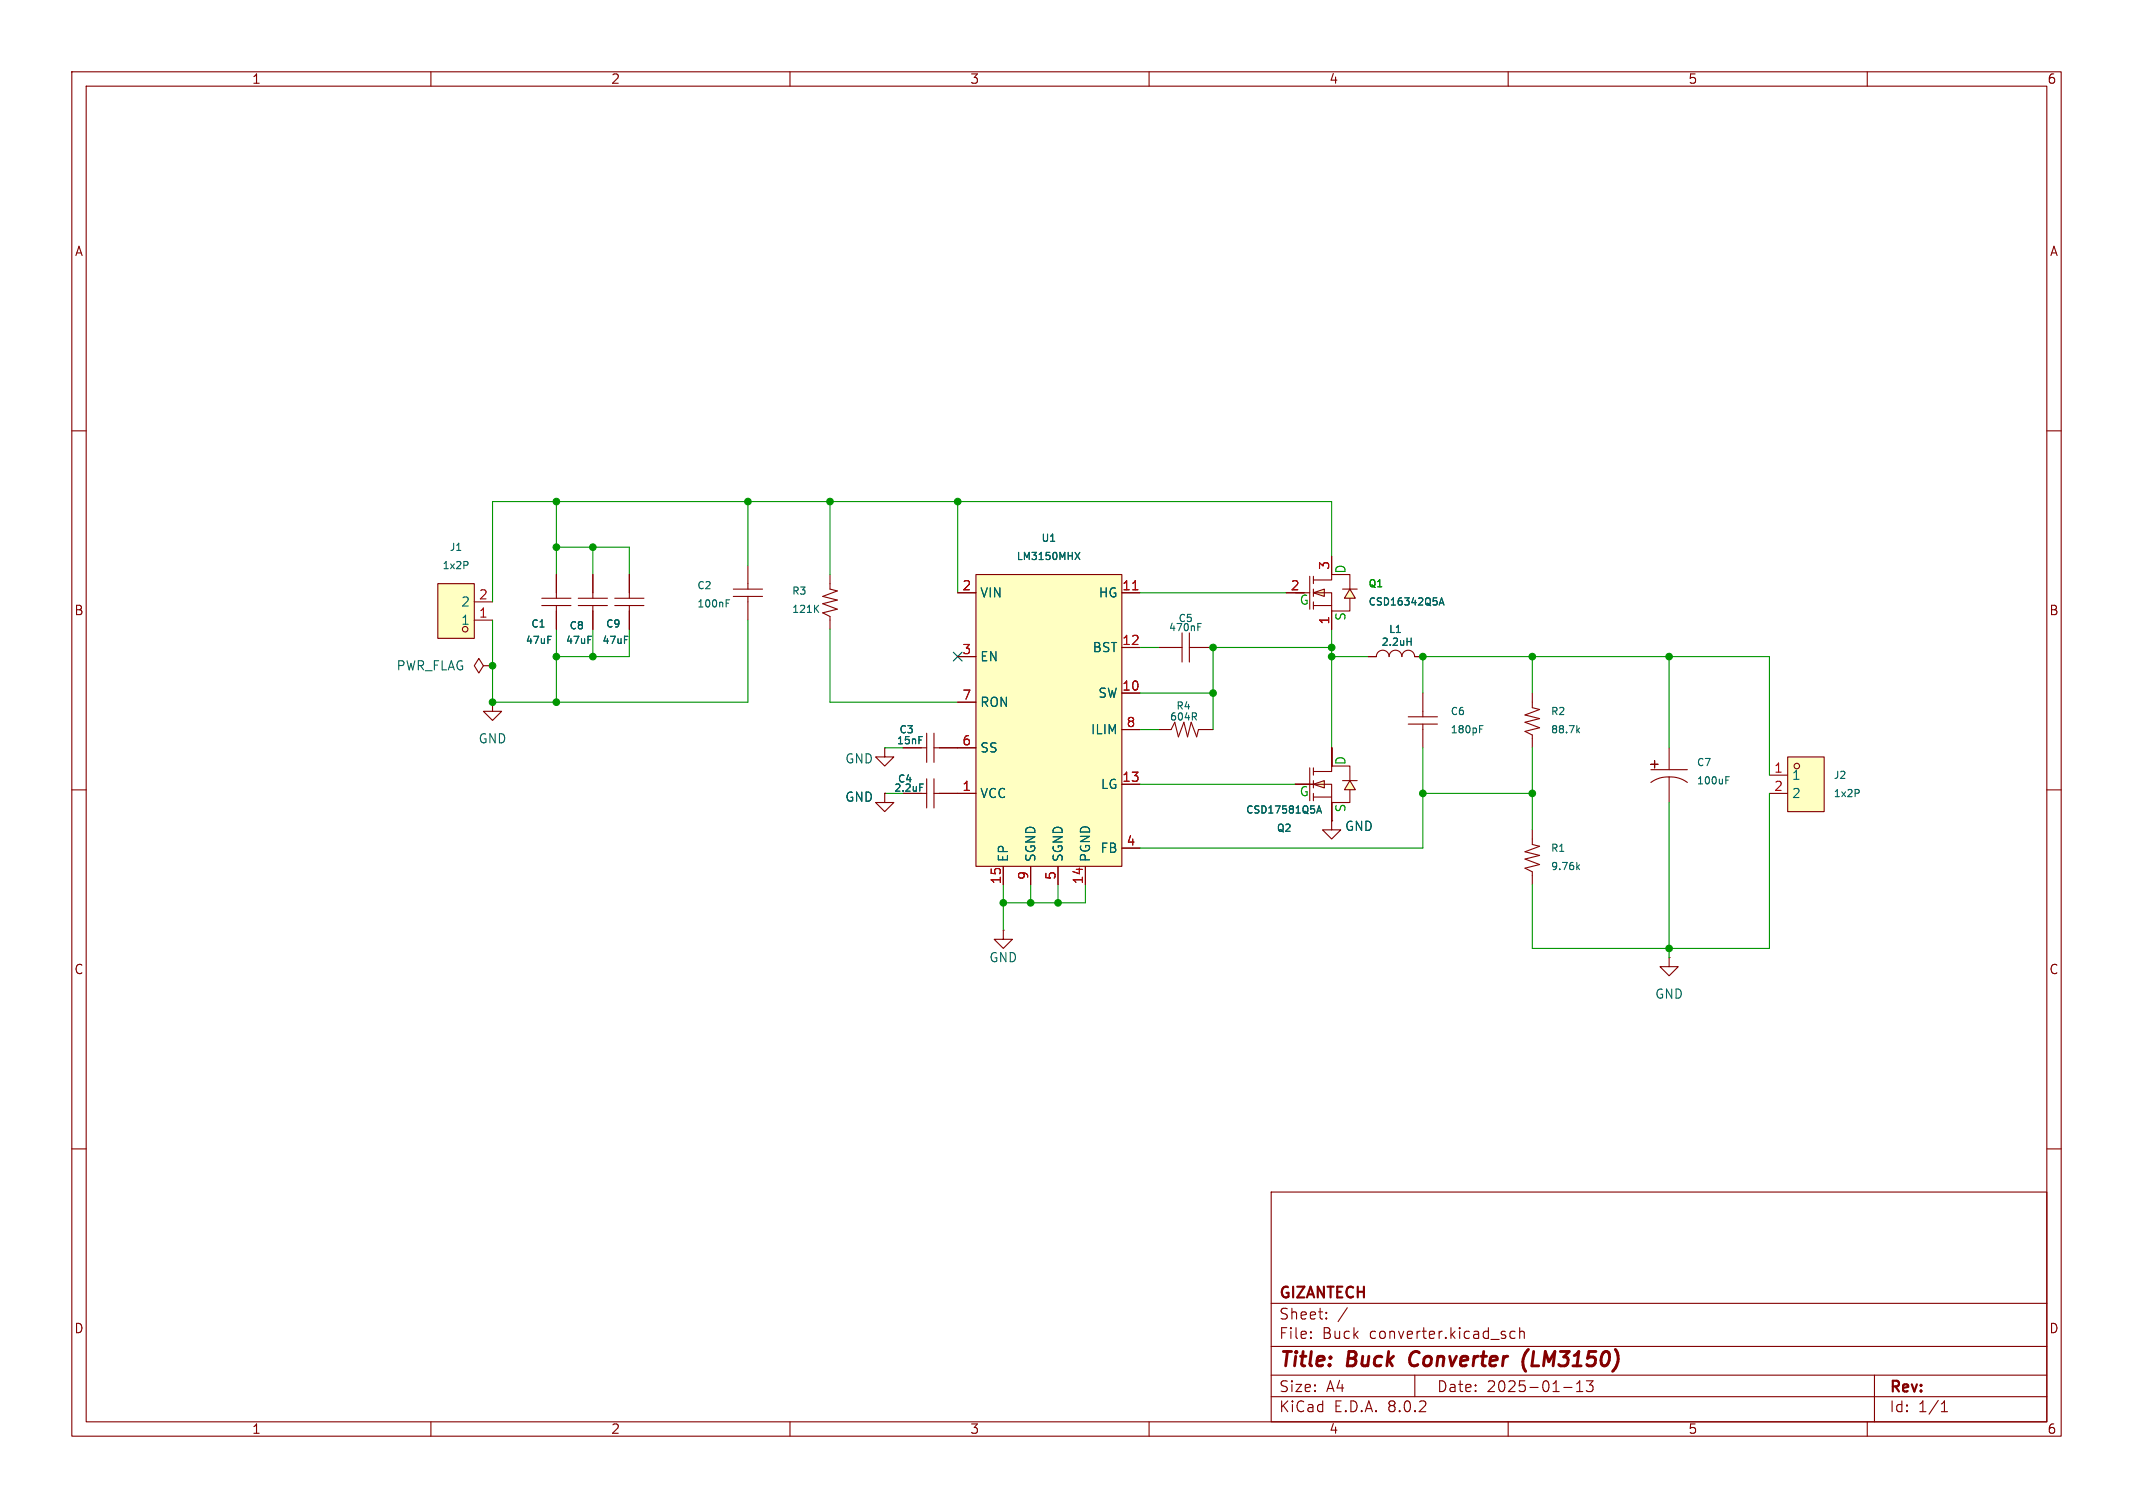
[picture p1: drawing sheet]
<svg xmlns="http://www.w3.org/2000/svg" width="297mm" height="210mm" viewBox="0 0 297 210" stroke-linecap="round" stroke-linejoin="round" font-family="sans-serif">
<g fill="none" stroke="#840000" stroke-width=".15">
<path d="M10 10h277v190h-277zM12 12h273v186h-273zM60 10v2M110 10v2M160 10v2M210 10v2M260 10v2M10 60h2M285 60h2M10 110h2M161.3 101.6h1.8l.5-1 .5 2 .7-2 .6 2 .5-2 .7 2 .3-1h2M285 110h2"/>
<path d="M10 160h2M285 160h2M177 166h108v32h-108zM60 198v2M110 198v2M160 198v2M177 194.5h108M177 191.5h108M177 187.5h108M177 181.5h108M182.5 186.3h.1l-.1 .1M182.5 186.3v.1"/>
<path d="M182.5 185.5v.1M182.5 185.5h.1l-.1 .1M184.7 183.6v.1M184.7 183.6h-.1l.1 .1M184.7 182.8v.1M184.7 182.8h-.1l.1 .1M187.6 182.1l-1.3 2M197 191.5v3M210 198v2M211 185.5l-.5-.1-.3 .3v.4l.2 .2 .1 .1 .5-.1M211.6 185.5a.37 .37 0 0 1 .6 .1v.8M211.6 184.9v1.5"/>
<path d="M217.7 193.2h1.2M219.5 193.8h.9M219.5 192.7l.5-.4v1.5M221.8 192.3l-.5 .6a.41 .41 0 0 1 .5 .3v.3l-.1 .2-.6 .1-.2-.1M260 198v2M261 191.5v6.5M270.3 196.6h.9M270.3 195.5l.4-.4v1.5"/>
</g>
<path d="M196.6 188.5a1.27 1.27 0 0 0 0 1.6M212.8 187.9a2.35 2.35 0 0 0-.4 3.1" fill="none" stroke="#840000" stroke-width=".4"/>
<path d="M166.3 99.8l.3 .5M166.6 99.4v.3" fill="none" stroke="#006464" stroke-width=".15"/>
<path d="M135.9 80h20.3v40.7h-20.3z" fill="#ffffc2"/>
<g fill="none" stroke="#840000" stroke-width=".15">
<path d="M133.3 82.6h2.6M133.3 91.4h2.6M133.3 97.8h2.6M135.9 80h20.3v40.7h-20.3zM156.2 96.5h2.5M156.2 82.6h2.5M156.2 90.2h2.5M133.3 110.5h2.6M133.3 104.1h2.6M156.2 109.2h2.5M156.2 118.1h2.5M156.2 101.6h2.5"/>
<path d="M139.7 120.7v2.5M143.5 120.7v2.5M147.3 120.7v2.5M151.1 120.7v2.5"/>
</g>
<path d="M157.7 82.1h.7" fill="none" stroke="#a90000" stroke-width=".15"/>
<path d="M149.7 76.9l.7 1M150.4 76.9l-.7 1" fill="none" stroke="#006464" stroke-width=".15"/>
<g fill="#ffffc2">
<path d="M182.9 82.6l1.5-.6v1.1z"/>
<path d="M188 82l.7 1.3h-1.5z"/>
</g>
<g fill="none" stroke="#840000" stroke-width=".15">
<path d="M185.4 77.5v2.5M179.1 82.6h2.5M182.4 80.3v4.5M182.9 82.6l1.5-.6v1.1zM182.9 82.6h2.5v2.5h2.6v-1.8M182.9 80.8h2.5v-.8h2.6v2M182.9 80.3v1M182.9 82v1.1M182.9 83.8v1M182.9 84.3h2.5M185.4 85.1v2.5M186.9 82h2.1"/>
<path d="M188 82l.7 1.3h-1.5zM196.1 99.8h4.1M198.1 96.5v3.3M125.7 110.5h3.3M129 108.5v4M130 110.5h3.3M130 108.5v4M185.4 114.3v1.3h1.3l-1.3 1.2-1.3-1.2h1.3M185.4 114.3h.1M196.1 100.8h4.1M198.1 100.8v3.3M139.7 129.5v1.3h1.3l-1.3 1.3-1.3-1.3h1.3"/>
<path d="M139.7 129.5h.1"/>
</g>
<path d="M200.4 84.3l.3-1 .4 1M200.5 84h.5M128.1 109.2h.4M206 101.5h.4M206 101.1h.5" fill="none" stroke="#006464" stroke-width=".15"/>
<g fill="#ffffc2">
<path d="M182.9 109.2l1.5-.5v1z"/>
<path d="M188 108.7l.7 1.3h-1.5z"/>
</g>
<g fill="none" stroke="#840000" stroke-width=".15">
<path d="M161.3 90.2h3.3M164.6 88.1v4.1M165.6 90.2h3.3M165.6 88.1v4.1M190.5 91.4h1.1a.89 .89 0 0 1 .9-.8 .89 .89 0 0 1 .9 .8 .89 .89 0 0 1 .9-.8 .89 .89 0 0 1 .9 .8M195.2 91.4a.89 .89 0 0 1 .9-.8 .89 .89 0 0 1 .9 .8h1.1M213.4 96.5v2.1l1 .2-2.1 .8 2.1 .5-2.1 .5 2.1 .7-2.1 .6 1.1 .5v1.7M123.2 104.1v1.3h1.3l-1.3 1.3-1.3-1.3h1.3M123.2 104.1h.1M123.2 110.5v1.3h1.3l-1.3 1.2-1.3-1.2h1.3M123.2 110.5h.1M125.7 104.1h3.3"/>
<path d="M129 102.1v4.1M130 104.1h3.3M130 102.1v4.1M180.3 109.2h2.6M182.4 106.9v4.6M182.9 109.2l1.5-.5v1zM182.9 109.2h2.5v2.6h2.6v-1.8M182.9 107.4h2.5v-.7h2.6v2M182.9 106.9v1.1M182.9 108.7v1M182.9 110.5v1M182.9 111h2.5"/>
<path d="M185.4 104.1v2.6M185.4 111.8v2.5M186.9 108.7h2.1M188 108.7l.7 1.3h-1.5zM213.4 115.6v2l1 .3-2.1 .7 2.1 .5-2.1 .5 2.1 .8-2.1 .5 1.1 .5v1.8M229.9 106.4l1 .1zM229.9 107.2h5M230.4 105.9v1zM232.4 108.2a3.9 3.9 0 0 0-2.5 .8M232.4 108.2a3.9 3.9 0 0 1 2.5 .8M232.4 104.1v3.1M232.4 108.2v3.6"/>
<path d="M232.4 133.4v1.2h1.3l-1.3 1.3-1.3-1.3h1.3M232.4 133.4h.1"/>
</g>
<g fill="none" stroke="#006464" stroke-width=".15">
<path d="M166.8 87.3h.3M166.8 86.8h.5M195.9 89.3h.6M196.5 88.9v1M128 102.6h.4M183.3 113.2l.4-1 .3 1M183.4 112.9h.5M219.7 101.7l.2 .4M219.9 101.4l-.3 .4M240.3 108.6h.3M240.3 108.2h.5M219.7 120.7l.2 .4"/>
<path d="M219.9 120.4l-.3 .4"/>
</g>
<path d="M248.9 105.4h5.1v7.6h-5.1z" fill="#ffffc2"/>
<g fill="none" stroke="#840000" stroke-width=".15">
<path d="M67.3 92.7l-.6-1-.7 1 .7 1 .6-1h1.3M68.6 92.7h.1M68.6 97.8v1.3h1.2l-1.2 1.2-1.3-1.2h1.3M68.6 97.8h.1M75.4 84.3h4.1M75.4 83.3h4.1M77.5 80v3.3M77.5 84.3v3.3M80.5 84.3h4.1M80.5 83.3h4.1M82.5 80v3.3M82.5 84.3v3.3"/>
<path d="M85.6 84.3h4.1M85.6 83.3h4.1M87.6 80v3.3M87.6 84.3v3.3M115.6 80v2l1 .3-2 .8 2 .5-2 .5 2 .7-2 .5 1 .6v1.7M246.4 108h2.5M246.4 110.5h2.5M248.9 105.4h5.1v7.6h-5.1z"/>
<circle cx="250.2" cy="106.7" r=".38"/>
</g>
<path d="M76.3 88.6h.5M81.9 88.6h.5M87 88.6h.4M113.6 84.7l.4 .6M114 84.3l-.6 .6M258.8 110l.1 .1-.1 .3" fill="none" stroke="#006464" stroke-width=".15"/>
<path d="M61 81.3h5v7.6h-5z" fill="#ffffc2"/>
<g fill="none" stroke="#840000" stroke-width=".15">
<path d="M104.1 78.7v3.3M185.4 77.5v2.5M61 81.3h5v7.6h-5zM66 86.4h2.6M66 83.8h2.6M77.5 80v2.6M77.5 85.1v2.5M82.5 80v2.6M82.5 85.1v2.5M87.6 80v2.6M87.6 85.1v2.5M102.1 83.1h4.1"/>
<path d="M102.1 82h4.1M104.1 83.1v3.3M133.3 82.6h2.6M133.3 91.4h2.6M133.3 97.8h2.6M156.2 96.5h2.5M156.2 82.6h2.5M156.2 90.2h2.5M179.1 82.6h2.5M185.4 85.1v2.5M190.5 91.4h1.1M197 91.4h1.1"/>
<path d="M123.2 110.5h.1M125.7 110.5h2.6M125.7 104.1h2.6M130.8 110.5h5.1M130.8 104.1h5.1M156.2 109.2h2.5M156.2 118.1h2.5M156.2 101.6h2.5M180.3 109.2h2.6M185.4 114.3h.1M185.4 104.1v2.6M185.4 111.8v2.5"/>
<path d="M139.7 120.7v2.5M143.5 120.7v2.5M147.3 120.7v2.5M151.1 120.7v2.5"/>
<circle cx="64.8" cy="87.6" r=".38"/>
</g>
<g fill="none" stroke="#006464" stroke-width=".15">
<path d="M65.1 78.2l.1 .2-.1 .3M149.7 76.9l.7 1M150.4 76.9l-.7 1M76.3 88.6h.5M81.9 88.6h.5M87 88.6h.4M101.1 84h.3M101.1 83.5h.5M195.9 89.3h.6M196.5 88.9v1M200.4 84.3l.3-1 .4 1M200.5 84h.5"/>
<path d="M128 102.6h.4M128.1 109.2h.4M183.3 113.2l.4-1 .3 1M183.4 112.9h.5"/>
</g>
<g fill="none" stroke="#009600" stroke-width=".15">
<path d="M77.5 76.2h10.1v3.8M77.5 69.9v10.1M82.5 76.2v3.8M104.1 69.9v8.8M115.6 69.9v10.1M133.3 69.9v12.7M185.4 77.5v-7.6h-116.8v13.9M68.6 86.4v11.4h35.5v-11.4M77.5 87.6v10.2M82.5 87.6v3.8M87.6 87.6v3.8h-10.1M115.6 87.6v10.2h17.7"/>
<path d="M158.7 96.5h10.2M158.7 90.2h2.6M158.7 82.6h20.4M185.4 87.6v16.5M185.4 91.4h5.1M185.4 90.2h-16.5v11.4M198.1 96.5v-5.1h48.3v16.6M213.4 91.4v5.1M232.4 91.4v12.7M123.2 110.5h2.5M123.2 104.1h2.5M158.7 101.6h2.6"/>
<path d="M158.7 109.2h21.6M198.1 110.5h15.3M198.1 104.1v14h-39.4M213.4 104.1v11.5M232.4 111.8v21.6M246.4 110.5v21.6h-33v-8.9M139.7 123.2v6.3M143.5 123.2v2.5M147.3 123.2v2.5M151.1 123.2v2.5h-11.4"/>
</g>
<path d="M132.7 90.8l1.3 1.2M134 90.8l-1.3 1.2" fill="none" stroke="#000084" stroke-width=".15"/>
<path d="M157.7 82.1h.7" fill="none" stroke="#a90000" stroke-width=".15"/>
<g fill="#009600" stroke="#009600" stroke-width=".15">
<circle cx="139.7" cy="125.7" r=".46"/>
<circle cx="168.9" cy="96.5" r=".46"/>
<circle cx="168.9" cy="90.2" r=".46"/>
<circle cx="147.3" cy="125.7" r=".46"/>
<circle cx="143.5" cy="125.7" r=".46"/>
<circle cx="133.3" cy="69.9" r=".46"/>
<circle cx="115.6" cy="69.9" r=".46"/>
<circle cx="198.1" cy="91.4" r=".46"/>
<circle cx="185.4" cy="91.4" r=".46"/>
<circle cx="185.4" cy="90.2" r=".46"/>
<circle cx="198.1" cy="110.5" r=".46"/>
<circle cx="213.4" cy="110.5" r=".46"/>
<circle cx="213.4" cy="91.4" r=".46"/>
<circle cx="232.4" cy="91.4" r=".46"/>
<circle cx="232.4" cy="132.1" r=".46"/>
<circle cx="77.5" cy="97.8" r=".46"/>
<circle cx="77.5" cy="91.4" r=".46"/>
<circle cx="68.6" cy="92.7" r=".46"/>
<circle cx="82.5" cy="91.4" r=".46"/>
<circle cx="68.6" cy="97.8" r=".46"/>
<circle cx="82.5" cy="76.2" r=".46"/>
<circle cx="77.5" cy="69.9" r=".46"/>
<circle cx="77.5" cy="76.2" r=".46"/>
<circle cx="104.1" cy="69.9" r=".46"/>
</g>
<g font-size="2.8" fill="#840000">
<text x="178" y="190.9">Title:</text>
<text x="187.7" y="190.9">Buck</text>
<text x="197.1" y="190.9">Converter</text>
<text x="213.6" y="190.9">(LM3150)</text>
</g>
<g font-size="2.1" fill="#840000">
<text x="178" y="184">Sheet:</text>
<text x="178" y="181.2">GIZANTECH</text>
<text x="178" y="186.7">File:</text>
<text x="184.1" y="186.7">Buck</text>
<text x="190.7" y="186.7">converter.kicad_sch</text>
<text x="178" y="196.9">KiCad</text>
<text x="178" y="194.1">Size:</text>
<text x="184.7" y="194.1">A4</text>
<text x="185.7" y="196.9">E.D.A.</text>
<text x="193.3" y="196.9">8.0.2</text>
<text x="200" y="194.1">Date:</text>
<text x="207" y="194.1">2025-01-13</text>
<text x="263" y="194.3">Rev:</text>
<text x="263" y="196.9">Id:</text>
<text x="267.1" y="196.9">1/1</text>
</g>
<g font-size="1.8" fill="#840000">
<text x="35" y="11.9">1</text>
<text x="85" y="11.9">2</text>
<text x="135" y="11.9">3</text>
<text x="185" y="11.9">4</text>
<text x="235" y="11.9">5</text>
<text x="285" y="11.9">6</text>
<text x="10.3" y="35.9">A</text>
<text x="285.3" y="35.9">A</text>
<text x="10.3" y="85.9">B</text>
<text x="285.3" y="85.9">B</text>
<text x="10.3" y="135.9">C</text>
<text x="285.3" y="135.9">C</text>
<text x="10.3" y="185.9">D</text>
<text x="285.3" y="185.9">D</text>
<text x="35" y="199.9">1</text>
<text x="85" y="199.9">2</text>
<text x="135" y="199.9">3</text>
<text x="185" y="199.9">4</text>
<text x="235" y="199.9">5</text>
<text x="285" y="199.9">6</text>
</g>
<g font-size="1.8" fill="#a90000">
<text x="66.6" y="83.6">2</text>
<text x="133.9" y="82.3">2</text>
<text x="156.2" y="82.3">11</text>
<text x="179.6" y="82.3">2</text>
<text x="185.2" y="79.4" transform="rotate(-90 185.2 79.4)">3</text>
<text x="66.6" y="86.1">1</text>
<text x="156.2" y="89.9">12</text>
<text x="185.2" y="87.1" transform="rotate(-90 185.2 87.1)">1</text>
<text x="133.9" y="91.2">3</text>
<text x="133.9" y="97.5">7</text>
<text x="156.2" y="96.3">10</text>
<text x="156.8" y="101.3">8</text>
<text x="133.9" y="103.9">6</text>
<text x="246.9" y="107.7">1</text>
<text x="133.9" y="110.2">1</text>
<text x="156.2" y="109">13</text>
<text x="246.9" y="110.2">2</text>
<text x="156.8" y="117.9">4</text>
<text x="139.4" y="123.2" transform="rotate(-90 139.4 123.2)">15</text>
<text x="143.3" y="122.6" transform="rotate(-90 143.3 122.6)">9</text>
<text x="147.1" y="122.6" transform="rotate(-90 147.1 122.6)">5</text>
<text x="150.9" y="123.2" transform="rotate(-90 150.9 123.2)">14</text>
</g>
<g font-size="1.8" fill="#006464">
<text x="136.4" y="83.4">VIN</text>
<text x="152.9" y="83.4">HG</text>
<text x="64.1" y="87.2">1</text>
<text x="64.1" y="84.7">2</text>
<text x="55.1" y="93.6">PWR_FLAG</text>
<text x="136.4" y="92.3">EN</text>
<text x="152.1" y="91">BST</text>
<text x="136.4" y="98.7">RON</text>
<text x="152.8" y="97.4">SW</text>
<text x="66.5" y="103.7">GND</text>
<text x="117.6" y="106.5">GND</text>
<text x="136.4" y="105">SS</text>
<text x="151.8" y="102.5">ILIM</text>
<text x="117.6" y="111.9">GND</text>
<text x="136.4" y="111.4">VCC</text>
<text x="153.2" y="110.1">LG</text>
<text x="249.4" y="108.8">1</text>
<text x="249.4" y="111.4">2</text>
<text x="153.1" y="119">FB</text>
<text x="187.2" y="115.9">GND</text>
<text x="140.6" y="120.1" transform="rotate(-90 140.6 120.1)">EP</text>
<text x="144.4" y="120.1" transform="rotate(-90 144.4 120.1)">SGND</text>
<text x="148.2" y="120.1" transform="rotate(-90 148.2 120.1)">SGND</text>
<text x="152" y="120.1" transform="rotate(-90 152 120.1)">PGND</text>
<text x="137.7" y="134.2">GND</text>
<text x="230.4" y="139.3">GND</text>
</g>
<g font-size="1.8" fill="#008400">
<text x="187.6" y="80" transform="rotate(-90 187.6 80)">D</text>
<text x="180.9" y="84.4">G</text>
<text x="187.6" y="86.6" transform="rotate(-90 187.6 86.6)">S</text>
<text x="187.6" y="106.7" transform="rotate(-90 187.6 106.7)">D</text>
<text x="180.9" y="111.1">G</text>
<text x="187.6" y="113.2" transform="rotate(-90 187.6 113.2)">S</text>
</g>
<g font-size="1.4" fill="#006464">
<text x="62.5" y="76.9">J1</text>
<text x="144.9" y="75.7">U1</text>
<text x="61.5" y="79.5">1x2P</text>
<text x="97" y="82.3">C2</text>
<text x="110.2" y="83">R3</text>
<text x="141.5" y="78.2">LM3150MHX</text>
<text x="73.1" y="89.9">47uF</text>
<text x="73.9" y="87.6">C1</text>
<text x="78.7" y="89.9">47uF</text>
<text x="79.2" y="87.9">C8</text>
<text x="83.8" y="89.9">47uF</text>
<text x="84.3" y="87.6">C9</text>
<text x="97" y="84.8">100nF</text>
<text x="110.2" y="85.6">121K</text>
<text x="162.7" y="88.1">470nF</text>
<text x="164" y="86.8">C5</text>
<text x="190.5" y="84.5">CSD16342Q5A</text>
<text x="193.3" y="88.4">L1</text>
<text x="192.3" y="90.1">2.2uH</text>
<text x="162.8" y="100.6">604R</text>
<text x="163.7" y="99">R4</text>
<text x="201.9" y="99.8">C6</text>
<text x="215.9" y="99.8">R2</text>
<text x="124.8" y="103.9">15nF</text>
<text x="125.1" y="102.3">C3</text>
<text x="201.9" y="102.3">180pF</text>
<text x="215.9" y="102.3">88.7k</text>
<text x="236.2" y="106.9">C7</text>
<text x="124.4" y="110.5">2.2uF</text>
<text x="124.9" y="109.2">C4</text>
<text x="173.4" y="113.5">CSD17581Q5A</text>
<text x="236.2" y="109.4">100uF</text>
<text x="255.2" y="108.7">J2</text>
<text x="255.2" y="111.2">1x2P</text>
<text x="177.7" y="116">Q2</text>
<text x="215.9" y="118.8">R1</text>
<text x="215.9" y="121.4">9.76k</text>
</g>
<text font-size="1.4" fill="#008400" x="190.5" y="82">Q1</text>
</svg>
